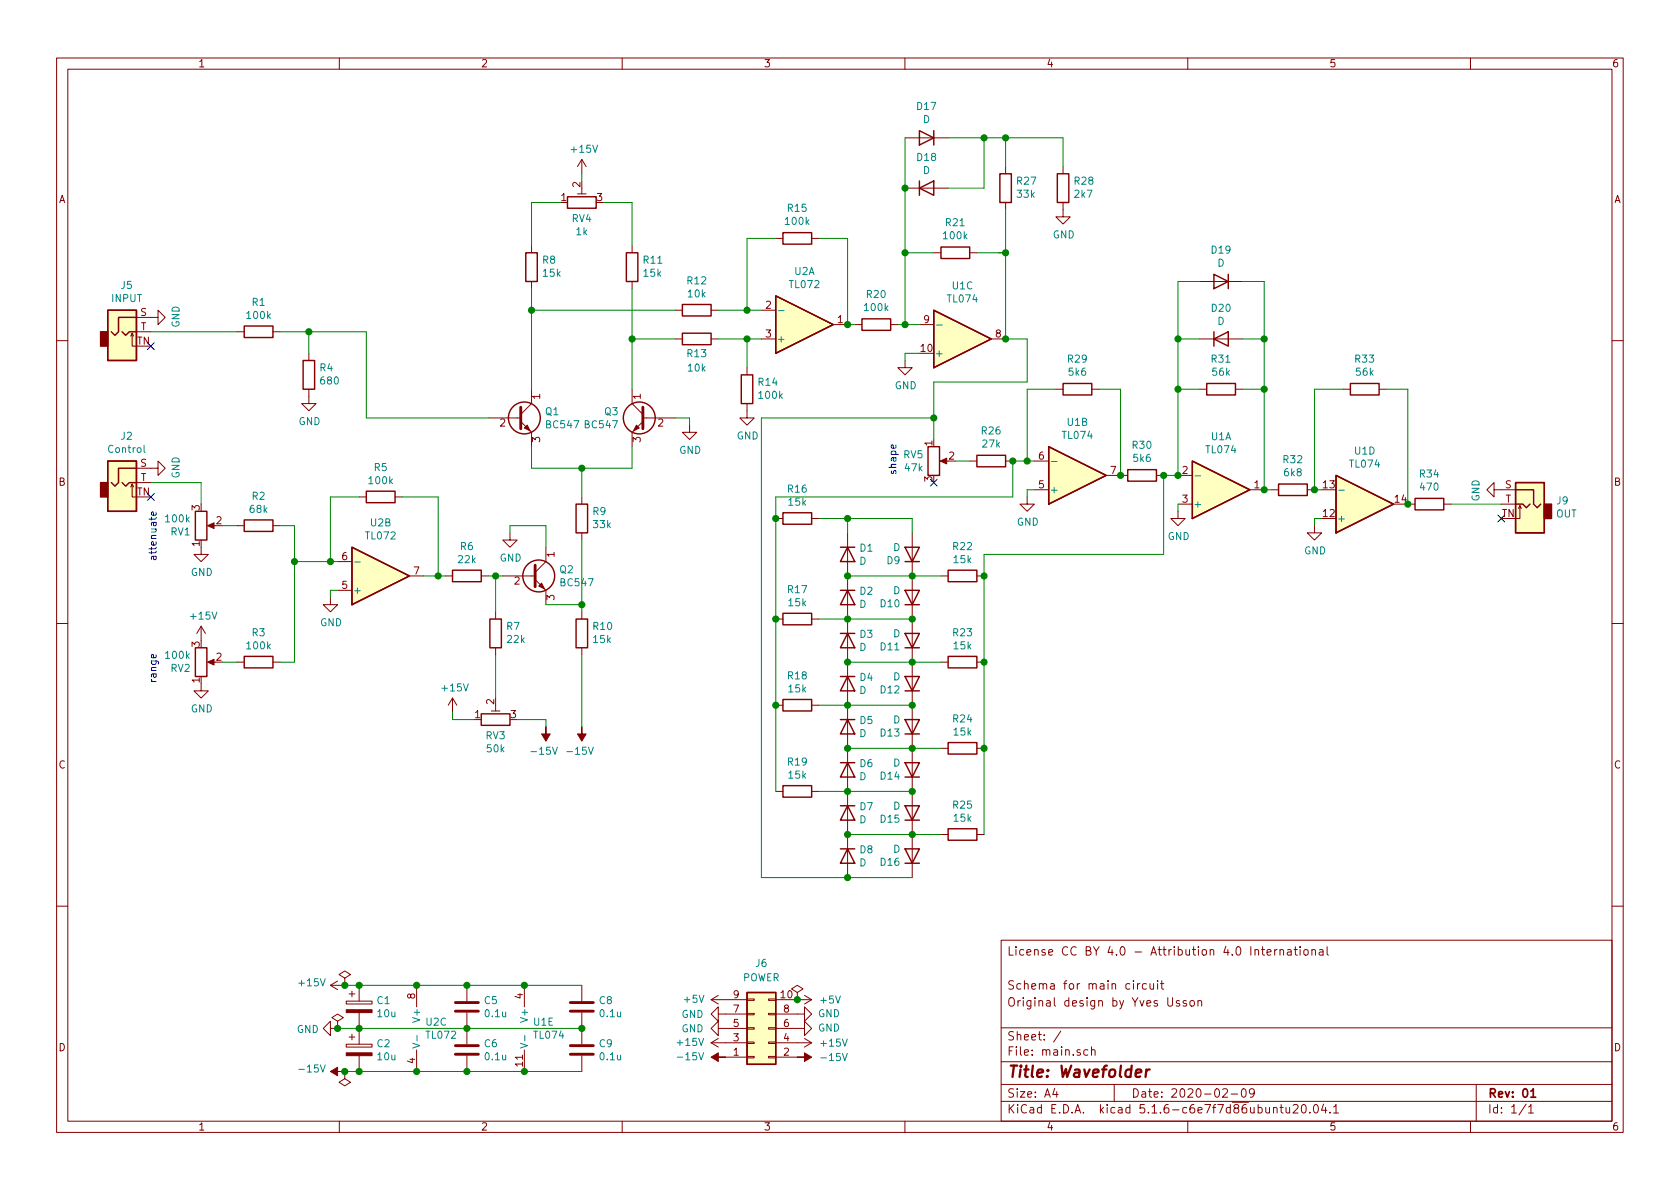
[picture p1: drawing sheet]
<svg xmlns="http://www.w3.org/2000/svg" width="297mm" height="210mm" viewBox="0 0 297 210" stroke-linecap="round" stroke-linejoin="round" font-family="sans-serif">
<g fill="none" stroke="#840000" stroke-width=".18">
<path d="M10 10.3h277v189.9h-277zM12 12.2h273v186.1h-273zM60 10.3v1.9M110 10.3v1.9M160 10.3v1.9M210 10.3v1.9M260 10.3v1.9M102.1 34.3h1.5M102.9 28.2l-.8 1.3M102.9 28.2v2.5M102.9 33.3v1M102.9 28.2l.7 1.3"/>
<path d="M160 33.3h7.6M160 24.4h7.6M177.8 29.5v1.2M177.8 35.8v1.3M188 35.8v2.5h1.2l-1.2 1.3-1.3-1.3h1.3M188 29.5v1.2M23.1 59.4l.3-.5v2.3h.7M23.4 58.9l.2 .5M24.1 56.1h3.8v-1.2l1.3 1.2-1.3 1.3v-1.3M24.1 58.7h2.6M41.9 58.7h1.3M48.3 58.7h1.2"/>
<path d="M94 43.4v1.3M94 49.8v1.2M111.8 43.4v1.3M111.8 49.8v1.2M119.4 54.9h1.2M119.4 59.9h1.2M125.7 54.9h1.3M125.7 59.9h1.3M134.6 54.9h2.6M134.6 59.9h2.6M137.2 42.2h1.2M143.5 42.2h1.3"/>
<path d="M147.3 57.4h2.6M151.1 57.4h1.3M157.5 57.4h1.2M162.6 57.4h2.5M165.1 44.7h1.3M171.4 44.7h1.3M175.3 59.9h2.5M212.1 59.9h7.6M212.1 49.8h7.6M10 60.2h2M54.6 68.8v2.6h1.3l-1.3 1.2-1.3-1.2h1.3M54.6 62.5v1.2"/>
<path d="M86.4 73.9h5.7M92.1 74.5l1.9 1.9v2.6M94 68.8v2.6l-1.9 1.9M111.8 68.8v2.6l1.9 1.9M113.7 74.5l-1.9 1.9v2.6M113.7 73.9h5.7M121.9 75.2v1.2h1.3l-1.3 1.3-1.3-1.3h1.3M132.1 71.4v2.5h1.2l-1.2 1.3-1.3-1.3h1.3M132.1 65v1.3M160 63.7v1.3h1.3l-1.3 1.3-1.3-1.3h1.3M186.7 68.8h1.3M193 68.8h1.3"/>
<path d="M212.1 68.8h1.3M218.4 68.8h1.3M237.5 68.8h1.3M243.8 68.8h1.3M285 60.2h2M23.1 86.1l.3-.5v2.3h.7M23.4 85.6l.2 .5M24.1 82.8h3.8v-1.3l1.3 1.3-1.3 1.3v-1.3M24.1 85.3h2.6M35.6 96.8v1.2h1.2l-1.2 1.3-1.3-1.3h1.3M37.1 93h1M41.9 93h1.3"/>
<path d="M48.3 93h1.2M59.7 99.3h2.5M63.5 87.9h1.3M69.8 87.9h1.3M90.2 94.2v1.3h1.2l-1.2 1.3-1.3-1.3h1.3M96.5 96.8v2.5l-1.9 1.9M102.9 87.9v1.2M102.9 94.2v1.3M137.2 91.7h1.2M143.5 91.7h1.3M149.9 94.2v61M161.3 94.2v61"/>
<path d="M166.6 81.5h1M171.4 81.5h1.3M177.8 81.5h1.3M181.6 87.9v1.2h1.3l-1.3 1.3-1.3-1.3h1.3M182.9 86.6h2.5M182.9 81.5h2.5M195.6 84.1h3.8M204.5 84.1h1.2M208.3 90.4v1.3h1.2l-1.2 1.3-1.3-1.3h1.3M208.3 84.1h2.5M208.3 89.1h2.5M221 86.6h2.5"/>
<path d="M224.8 86.6h1.3M231.1 86.6h1.3M232.4 93v1.2h1.3l-1.3 1.3-1.3-1.3h1.3M248.9 89.1h1.3M255.3 89.1h1.2M264.2 86.6v-1.3l-1.3 1.3 1.3 1.3v-1.3h3.8M265.4 89.1h2.6M268.7 89.4l-.2 .5M269 89.9l-.3-.5v2.3h-.7M10 110.3h2M35.6 110.7l-.8 1.3M35.6 110.7v2.6"/>
<path d="M35.6 110.7l.7 1.3M37.1 117.1h1M41.9 117.1h1.3M48.3 117.1h1.2M58.4 105.7v1.2h1.3l-1.3 1.3-1.3-1.3h1.3M59.7 104.4h2.5M72.4 101.8h2.5M78.7 101.8h1.3M85.1 101.8h1.3M87.6 108.2v1.3M87.6 114.5v1.3M88.9 101.8h5.7"/>
<path d="M94.6 102.5l1.9 1.9v2.5M102.9 108.2v1.3M102.9 114.5v1.3M137.2 109.5h1.2M143.5 109.5h1.3M166.4 101.8h1.2M166.4 117.1h1.2M172.7 101.8h1.3M172.7 117.1h1.3M285 110.3h2M35.6 120.9v1.3h1.2l-1.2 1.2-1.3-1.2h1.3M80 123.4l-.8 1.3"/>
<path d="M80 123.4v2.6M80 123.4l.8 1.3M86.9 125.7h1.5M87.6 124.7v1M137.2 124.7h1.2M137.2 139.9h1.2M143.5 124.7h1.3M143.5 139.9h1.3M166.4 132.3h1.2M172.7 132.3h1.3M166.4 147.6h1.2M172.7 147.6h1.3"/>
<path d="M10 160.2h2M58.4 174.2l1.3 .8M58.4 174.2h2.6M59.7 173.5l-1.3 .7M61 173l1-.7-1-.6-1.1 .6 1.1 .7v1.2M61 174.2h.1M61.2 177h4.6v.5h-4.6zM61.7 175.8h1M62.2 175.3v1M63.5 174.2v2.8M63.5 179.1v5.6M73.7 174.2v3.8"/>
<path d="M82.5 174.2v2.8M82.5 179.1v5.6M92.7 174.2v3.8M102.9 174.2v2.8M102.9 179.1v5.6M125.7 176.8l1.3 .7M125.7 176.8h6.4M127 179.3v-1.3l-1.3 1.3 1.3 1.3v-1.3h5.1M127 176l-1.3 .8M132.1 176.7h1.2v.2h-1.2zM132.1 179.2h1.2v.2h-1.2zM135.9 176.7h1.3v.2h-1.3z"/>
<path d="M135.9 179.2h1.3v.2h-1.3zM137.2 179.3h5v-1.3l1.3 1.3-1.3 1.3v-1.3M137.2 176.8h6.3M141 175.5l1-.6-1-.7-1 .7 1 .6v1.3M141 176.8h.1M142.2 176l1.3 .8M143.5 176.8l-1.3 .7M177 166.3h108v32h-108zM201.1 173.9v1M201.5 173.9l-.4 .3M202.7 174l-.4-.1-.3 .3 .1 .6h.6M203.3 173.9v.8a.37 .37 0 0 0 .7 .1"/>
<path d="M204 173.9v1M204.7 173.4v.2M204.7 173.9v1M205.2 173.9h.6M205.4 173.4v1.3l.4 .2M206.5 176.4v1.2l.3 .3 .5-.1v-1.4M208.5 177l-.3-.1-.2 .2 .1 .3 .4 .1v.3h-.5M209.8 177a.37 .37 0 0 0-.6 .1v.3l.6 .1v.1l-.2 .3-.4-.1M210.5 177.1l.2-.2 .4 .2 .1 .5-.2 .2-.3 .1-.2-.1zM211.8 177.1l.1-.1a.37 .37 0 0 1 .6 .1v.8M211.8 176.9v1M223 167.9h.6"/>
<path d="M223.2 167.4v1.3l.4 .2M224 168.4l.7-.1v-.3l-.5-.1-.2 .2 .1 .7h.6M225.4 167.9v1M225.8 167.9l-.4 .3M226.3 168l.2-.1 .4 .1v.9M226.3 167.9v1M227.7 168h.5l.1 .9M228.3 168.3h-.5l-.2 .2 .2 .4 .5-.1M228.8 167.9h.6M229 167.4v1.3l.4 .2M229.9 167.4v.2M229.9 167.9v1"/>
<path d="M230.6 168l.2-.1 .4 .1v.8l-.2 .1-.4-.1zM232 168l.2-.1 .3 .1 .1 .9M232 167.9v1M233.3 168h.6v.9M233.9 168.3h-.4l-.3 .2 .3 .4 .4-.1M234.6 167.4v1.3l.3 .2M285 160.2h2M58.4 181.9v-1.3l-1.3 1.3 1.3 1.2v-1.2h1.3M59.7 180.6l1-.6-1-.7-1 .7 1 .6v1.3M59.7 181.9h.1M60 198.3v1.9M61 189.5v1.2l1 .7-1 .6-1.1-.6 1.1-.7"/>
<path d="M61 189.5h.1M61.2 184.7h4.6v.5h-4.6zM61.7 183.4h1M62.2 182.9v1M63.5 186.7v2.8M73.7 185.7v3.8M82.5 186.7v2.8M92.7 185.7v3.8M102.9 186.7v2.8M110 198.3v1.9M125.7 184.4h6.4M125.7 184.4l1.3 .8"/>
<path d="M127 181.9v-1.3l-1.3 1.3 1.3 1.2v-1.2h5.1M127 183.6l-1.3 .8M128.3 186.9h3.8M132.1 184.3h1.2v.2h-1.2zM132.1 186.8h1.2v.3h-1.2zM132.1 181.7h1.2v.3h-1.2zM135.9 184.3h1.3v.2h-1.3zM135.9 186.8h1.3v.3h-1.3zM135.9 181.7h1.3v.3h-1.3zM137.2 181.9h5v-1.3l1.3 1.3-1.3 1.2v-1.2M137.2 184.4h6.3M137.2 186.9h3.8"/>
<path d="M142.2 183.6l1.3 .8M143.5 184.4l-1.3 .8M160 198.3v1.9M177 194.8h108M177 191.8h108M177 187.8h108M177 181.8h108M186.5 192.5l-.4 1h1M186.8 193v1M187.6 182.3l-1.3 2M192.3 185.7l-.4-.1-.3 .3 .1 .6 .2 .1 .4-.1M193 185.7l.2-.1 .3 .1 .1 .9"/>
<path d="M193 185.1v1.5M197 191.8v3M210 198.3v1.9M216.2 192.7l.2-.2h.4l.2 .5-.9 1h.9M217.7 193.5h1.1M219.6 192.7l.4-.2a.94 .94 0 0 1 0 1.5 .82 .82 0 0 1-.4-1.3zM221.8 193.2l-.3 .3h-.3l-.3-.3v-.4l.2-.2 .4-.1 .2 .2a1.13 1.13 0 0 1-.2 1.2l-.4 .1M225.2 196l.2-.2 .3 .1 .1 .9M226.3 195.8h.6M226.5 195.3v1.3l.4 .2M227.4 195.8l.1 .9 .3 .1 .2-.1M228 195.8v1"/>
<path d="M228.7 195.5l.2-.2h.3l.3 .5-.9 1h.9M230.2 195.5l.4-.2a.94 .94 0 0 1 0 1.5l-.5-.3v-.6zM231.6 196.7v.1M232.4 195.4l.2-.1a.8 .8 0 0 1 .5 .8 .8 .8 0 0 1-.5 .7 1 1 0 0 1-.2-1.4zM234 195.2l-.3 1.1h.9M234.4 195.8v1M235.2 196.7v.1M235.8 195.8l.4-.5v1.5M235.8 196.8h.9M260 198.3v1.9M261 191.8v6.5M269.8 195.2l-1.2 2"/>
<path d="M270.3 195.8l.4-.5v1.5M270.3 196.8h.8"/>
</g>
<path d="M270.7 193l.4-.5v1.5M270.7 194h.8" fill="none" stroke="#840000" stroke-width=".3"/>
<path d="M200.8 189.8l1-.2-.1-.4h-.7l-.2 1 .2 .2 .6-.1M202.7 189.1l-.2 1.3M203.3 189.1a.54 .54 0 0 0-.6 .4" fill="none" stroke="#840000" stroke-width=".41"/>
<g fill="none" stroke="#840000" stroke-width=".25">
<path d="M100.3 34.8h5.1v2h-5.1zM162.6 33.3l2.5-1.3v2.5zM162.6 23.1l2.5 1.3-2.5 1.2zM162.6 32v2.5M165.1 23.1v2.5M176.8 30.7h2v5.1h-2zM186.9 30.7h2.1v5.1h-2.1zM19 54.9h5.1v8.8h-5.1zM21.6 58.7l.6 .6 .7-.6h1.2M24.1 56.1h-3.1v2.6l-.7 .6-.6-.6M43.2 57.7h5.1v2h-5.1zM93 44.7h2v5.1h-2z"/>
<path d="M110.7 44.7h2.1v5.1h-2.1zM120.6 58.9h5.1v2.1h-5.1zM120.6 53.8h5.1v2.1h-5.1zM137.2 52.3l10.1 5.1-10.1 5.1zM138.4 41.1h5.1v2.1h-5.1zM152.4 56.4h5.1v2h-5.1zM165.1 54.9l10.2 5-10.2 5.1zM166.4 43.7h5v2h-5zM214.6 59.9l2.6-1.2v2.5zM214.6 48.5l2.6 1.3-2.6 1.2zM214.6 58.7v2.5M217.2 48.5v2.5"/>
<path d="M53.6 63.7h2v5.1h-2zM131.1 66.3h2v5.1h-2zM164.1 79h2v5.1h-2zM185.4 79l10.2 5.1-10.2 5zM188 67.8h5v2h-5zM213.4 67.8h5v2h-5zM238.8 67.8h5v2h-5zM19 81.5h5.1v8.9h-5.1zM21.6 85.3l.6 .7 .7-.7h1.2M24.1 82.8h-3.1v2.5l-.7 .7-.6-.7M34.5 90.4h2.1v5.1h-2.1zM43.2 91.9h5.1v2.1h-5.1z"/>
<path d="M62.2 96.8l10.2 5-10.2 5.1zM64.8 86.9h5v2h-5zM101.9 89.1h2v5.1h-2zM138.4 90.7h5.1v2h-5.1zM148.6 96.8h2.5M149.9 96.8l1.2 2.5h-2.5zM160 96.8h2.6l-1.3 2.5zM160 99.3h2.6M172.7 80.5h5.1v2h-5.1zM199.4 83.1h5.1v2h-5.1zM210.8 81.5l10.2 5.1-10.2 5.1zM226.1 85.6h5v2h-5z"/>
<path d="M236.2 84.1l10.2 5-10.2 5.1zM250.2 88.1h5.1v2.1h-5.1zM268 85.3h5v8.9h-5zM268 89.1h1.2l.7 .7 .6-.7M268 86.6h3.1v2.5l.7 .7 .6-.7M34.5 114.5h2.1v5.1h-2.1zM43.2 116.1h5.1v2h-5.1zM80 100.8h5.1v2.1h-5.1zM86.6 109.5h2v5h-2zM101.9 109.5h2v5h-2zM138.4 108.5h5.1v2h-5.1zM148.6 119.6h2.5"/>
<path d="M148.6 104.4h2.5M148.6 112h2.5M149.9 119.6l1.2 2.6h-2.5zM149.9 104.4l1.2 2.5h-2.5zM149.9 112l1.2 2.5h-2.5zM160 112h2.6l-1.3 2.5zM160 104.4h2.6l-1.3 2.5zM160 119.6h2.6l-1.3 2.6zM160 114.5h2.6M160 106.9h2.6M167.6 100.8h5.1v2.1h-5.1zM167.6 116.1h5.1v2h-5.1z"/>
<path d="M85.1 126.2h5.1v2.1h-5.1zM138.4 123.7h5.1v2h-5.1zM138.4 138.9h5.1v2.1h-5.1zM148.6 127.2h2.5M148.6 134.9h2.5M149.9 127.2l1.2 2.6h-2.5zM149.9 134.9l1.2 2.5h-2.5zM160 134.9h2.6l-1.3 2.5zM160 127.2h2.6l-1.3 2.6zM160 122.2h2.6M160 137.4h2.6M160 129.8h2.6"/>
<path d="M167.6 131.3h5.1v2h-5.1zM148.6 142.5h2.5M148.6 150.1h2.5M149.9 142.5l1.2 2.5h-2.5zM149.9 150.1l1.2 2.5h-2.5zM160 150.1h2.6l-1.3 2.5zM160 142.5h2.6l-1.3 2.5zM160 152.6h2.6M160 145h2.6M167.6 146.6h5.1v2h-5.1zM132.1 175.5h5.1v12.7h-5.1z"/>
<circle cx="92.7" cy="73.9" r="2.82"/>
<circle cx="113" cy="73.9" r="2.82"/>
<circle cx="95.2" cy="101.8" r="2.82"/>
</g>
<g fill="#ffffc2" stroke="#ffffc2" stroke-width=".18">
<path d="M137.2 52.3l10.1 5.1-10.1 5.1z"/>
<path d="M210.8 81.5l10.2 5.1-10.2 5.1z"/>
<path d="M62.2 96.8l10.2 5-10.2 5.1z"/>
<path d="M19 54.9h5.1v8.8h-5.1z"/>
<path d="M268 85.3h5v8.9h-5z"/>
<path d="M19 81.5h5.1v8.9h-5.1z"/>
<path d="M132.1 175.5h5.1v12.7h-5.1z"/>
<path d="M236.2 84.1l10.2 5-10.2 5.1z"/>
<path d="M165.1 54.9l10.2 5-10.2 5.1z"/>
<path d="M185.4 79l10.2 5.1-10.2 5z"/>
</g>
<path d="M137.6 54.9h1M165.6 57.5h1M25.5 78.7v1.1l.2 .2M62.7 99.4h1M185.9 81.6h1M211.3 84.1h1M236.7 86.7h1M72.9 184.5l1.3 .4-1.3 .4M73.7 183.1v1M92 184.5l1.3 .4-1.3 .4M92.8 183.1v1" fill="none" stroke="#008484" stroke-width=".18"/>
<path d="M92.1 72v3.8M113.7 72v3.8M94.6 99.9v3.9M80.5 178.8h4.1M80.5 177.3h4.1M100.8 178.8h4.1M100.8 177.3h4.1M80.5 186.4h4.1M80.5 184.9h4.1M100.8 186.4h4.1M100.8 184.9h4.1" fill="none" stroke="#840000" stroke-width=".51"/>
<g fill="#840000" stroke="#840000" stroke-width=".18">
<path d="M95.2 103.6l.6-.5 .5 1z"/>
<path d="M96.5 128.5v1.3h.8l-.8 1.3-.7-1.3h.7z"/>
<path d="M102.9 128.5v1.3h.7l-.7 1.3-.8-1.3h.8z"/>
<path d="M92.7 75.7l.5-.5 .5 1z"/>
<path d="M112.5 75.2l.5 .5-1 .5z"/>
<path d="M166.2 81.5l1.2-.5v1z"/>
<path d="M36.7 93l1.1-.5v1z"/>
<path d="M61.2 178.6h4.6v.5h-4.6z"/>
<path d="M58.4 189.5l1.3-.8v.8h1.3h-1.3v.7z"/>
<path d="M141 186.9h1.2v-.7l1.3 .7-1.3 .8v-.8z"/>
<path d="M36.7 117.1l1.1-.5v1z"/>
<path d="M125.7 186.9l1.3-.7v.7h1.3h-1.3v.8z"/>
<path d="M61.2 186.2h4.6v.5h-4.6z"/>
</g>
<g fill="#840000" stroke="#840000" stroke-width=".25">
<path d="M17.8 58.7h1.2v2.5h-1.2z"/>
<path d="M273 89.1h1.3v2.6h-1.3z"/>
<path d="M17.8 85.3h1.2v2.6h-1.2z"/>
</g>
<g fill="none" stroke="#008400" stroke-width=".18">
<path d="M99.1 35.8h-5.1v7.6M102.9 30.7v1.3M106.7 35.8h5.1v7.6M160 24.4v33M167.6 24.4h20.4v5.1M174 24.4v8.9h-6.4M177.8 37.1v22.8h3.8v7.7h-16.5v10.1M177.8 24.4v5.1M26.7 58.7h15.2M49.5 58.7h15.3v15.2h21.6M54.6 58.7v3.8M94 51v17.8"/>
<path d="M94 54.9h25.4M111.8 59.9h7.6M111.8 51v17.8M127 59.9h7.6M127 54.9h7.6M132.1 59.9v5.1M137.2 42.2h-5.1v12.7M144.8 42.2h5.1v15.2h1.2M158.7 57.4h3.9M160 44.7h5.1M172.7 44.7h5.1M208.3 59.9h3.8"/>
<path d="M212.1 49.8h-3.8v34.3h-2.6v13.9h-31.7v49.6M219.7 49.8h3.8v36.8h1.3M219.7 59.9h3.8M94 79v3.8h17.8v-3.8M119.4 73.9h2.5v1.3M162.6 62.5h-2.6v1.2M165.1 73.9h-30.5v81.3h26.7M186.7 68.8h-5.1v12.7M194.3 68.8h3.8v15.3M208.3 68.8h3.8M219.7 68.8h3.8M237.5 68.8h-5.1v17.8h1.3"/>
<path d="M245.1 68.8h3.8v20.3M26.7 85.3h8.9v3.8M39.4 93h2.5M49.5 93h2.6v24.1h-2.6M52.1 99.3h7.6M63.5 87.9h-5.1v11.4M71.1 87.9h6.4v13.9M90.2 94.2v-1.2h6.3v3.8M102.9 82.8v5.1M102.9 95.5v12.7M144.8 91.7h16.5v2.5M149.9 91.7v2.5"/>
<path d="M168.9 81.5h2.5M182.9 86.6h-1.3v1.3M182.9 81.5h-3.8v6.4h-41.9v52M208.3 89.1v1.3M233.7 91.7h-1.3v1.3M256.5 89.1h8.9M39.4 117.1h2.5M59.7 104.4h-1.3v1.3M74.9 101.8h3.8M86.4 101.8h2.5M87.6 101.8v6.4M87.6 115.8v7.6"/>
<path d="M96.5 106.9h6.4M102.9 115.8v12.7M144.8 109.5h16.5M149.9 101.8h16.5M149.9 117.1h16.5M80 126v1.2h3.8M91.4 127.2h5.1v1.3M144.8 124.7h16.5M144.8 139.9h16.5M149.9 132.3h16.5M149.9 147.6h16.5M61 174.2h41.9"/>
<path d="M59.7 181.9h43.2M61 189.5h41.9"/>
</g>
<path d="M158.4 78.7v.4l-.2 .2-.6-.1v-.5h.3l.1 .6M27.6 90.6v.3l-.2 .2h-.6v-.5l.3-.1 .1 .6M27.6 115.8v.3l-.2 .2h-.6v-.5l.3-.1 .1 .6" fill="none" stroke="#0000c2" stroke-width=".18"/>
<g fill="#008400" stroke="#008400" stroke-width=".25">
<circle cx="137.2" cy="124.7" r=".51"/>
<circle cx="208.3" cy="68.8" r=".51"/>
<circle cx="137.2" cy="109.5" r=".51"/>
<circle cx="205.7" cy="84.1" r=".51"/>
<circle cx="179.1" cy="81.5" r=".51"/>
<circle cx="77.5" cy="101.8" r=".51"/>
<circle cx="82.6" cy="174.2" r=".51"/>
<circle cx="174" cy="101.8" r=".51"/>
<circle cx="87.6" cy="101.8" r=".51"/>
<circle cx="52.1" cy="99.3" r=".51"/>
<circle cx="82.6" cy="181.9" r=".51"/>
<circle cx="198.1" cy="84.1" r=".51"/>
<circle cx="208.3" cy="84.1" r=".51"/>
<circle cx="149.9" cy="57.4" r=".51"/>
<circle cx="73.7" cy="174.2" r=".51"/>
<circle cx="73.7" cy="189.5" r=".51"/>
<circle cx="82.6" cy="189.5" r=".51"/>
<circle cx="223.5" cy="59.9" r=".51"/>
<circle cx="223.5" cy="86.6" r=".51"/>
<circle cx="58.4" cy="99.3" r=".51"/>
<circle cx="174" cy="117.1" r=".51"/>
<circle cx="92.7" cy="189.5" r=".51"/>
<circle cx="92.7" cy="174.2" r=".51"/>
<circle cx="160" cy="57.4" r=".51"/>
<circle cx="177.8" cy="59.9" r=".51"/>
<circle cx="141" cy="176.8" r=".51"/>
<circle cx="174" cy="132.3" r=".51"/>
<circle cx="102.9" cy="181.9" r=".51"/>
<circle cx="94" cy="54.9" r=".51"/>
<circle cx="137.2" cy="91.7" r=".51"/>
<circle cx="149.9" cy="101.8" r=".51"/>
<circle cx="161.3" cy="101.8" r=".51"/>
<circle cx="63.5" cy="174.2" r=".51"/>
<circle cx="161.3" cy="139.9" r=".51"/>
<circle cx="149.9" cy="139.9" r=".51"/>
<circle cx="63.5" cy="181.9" r=".51"/>
<circle cx="161.3" cy="124.7" r=".51"/>
<circle cx="160" cy="33.3" r=".51"/>
<circle cx="149.9" cy="124.7" r=".51"/>
<circle cx="161.3" cy="117.1" r=".51"/>
<circle cx="160" cy="44.7" r=".51"/>
<circle cx="161.3" cy="109.5" r=".51"/>
<circle cx="149.9" cy="109.5" r=".51"/>
<circle cx="111.8" cy="59.9" r=".51"/>
<circle cx="63.5" cy="189.5" r=".51"/>
<circle cx="149.9" cy="91.7" r=".51"/>
<circle cx="61" cy="189.5" r=".51"/>
<circle cx="132.1" cy="59.9" r=".51"/>
<circle cx="61" cy="174.2" r=".51"/>
<circle cx="232.4" cy="86.6" r=".51"/>
<circle cx="102.9" cy="106.9" r=".51"/>
<circle cx="223.5" cy="68.8" r=".51"/>
<circle cx="132.1" cy="54.9" r=".51"/>
<circle cx="149.9" cy="155.2" r=".51"/>
<circle cx="165.1" cy="73.9" r=".51"/>
<circle cx="208.3" cy="59.9" r=".51"/>
<circle cx="102.9" cy="82.8" r=".51"/>
<circle cx="59.7" cy="181.9" r=".51"/>
<circle cx="174" cy="24.4" r=".51"/>
<circle cx="181.6" cy="81.5" r=".51"/>
<circle cx="149.9" cy="117.1" r=".51"/>
<circle cx="149.9" cy="147.6" r=".51"/>
<circle cx="177.8" cy="44.7" r=".51"/>
<circle cx="161.3" cy="147.6" r=".51"/>
<circle cx="248.9" cy="89.1" r=".51"/>
<circle cx="54.6" cy="58.7" r=".51"/>
<circle cx="149.9" cy="132.3" r=".51"/>
<circle cx="161.3" cy="132.3" r=".51"/>
<circle cx="177.8" cy="24.4" r=".51"/>
</g>
<path d="M26.1 60.6l1.2 1.2M27.3 60.6l-1.2 1.2M26.1 87.3l1.2 1.2M27.3 87.3l-1.2 1.2M164.5 84.7l1.2 1.2M165.7 84.7l-1.2 1.2M264.8 91.1l1.2 1.2M266 91.1l-1.2 1.2" fill="none" stroke="#000084" stroke-width=".18"/>
<text font-size="2.8" fill="#840000" x="178" y="190.5">Title: Wavefolder</text>
<g font-size="2.1" fill="#840000">
<text x="178" y="169">License CC BY 4.0 - Attribution 4.0 International</text>
<text x="178" y="178">Original design by Yves Usson</text>
<text x="178" y="175">Schema for main circuit</text>
<text x="178" y="184">Sheet: /</text>
<text x="178" y="186.7">File: main.sch</text>
<text x="178" y="196.9">KiCad E.D.A. kicad 5.1.6-c6e7f7d86ubuntu20.04.1</text>
<text x="178" y="194.1">Size: A4</text>
<text x="200" y="194.1">Date: 2020-02-09</text>
<text x="263" y="194.1">Rev: 01</text>
<text x="263" y="196.9">Id: 1/1</text>
</g>
<g font-size="1.8" fill="#840000">
<text x="35" y="11.9">1</text>
<text x="85" y="11.9">2</text>
<text x="135" y="11.9">3</text>
<text x="185" y="11.9">4</text>
<text x="235" y="11.9">5</text>
<text x="285" y="11.9">6</text>
<text x="10.4" y="35.9">A</text>
<text x="99.2" y="35.6">1</text>
<text x="102.6" y="33.1" transform="rotate(-90 102.6 33.1)">2</text>
<text x="105.6" y="35.6">3</text>
<text x="285.4" y="35.9">A</text>
<text x="24.8" y="55.9">S</text>
<text x="24.9" y="58.4">T</text>
<text x="135.4" y="54.6">2</text>
<text x="135.4" y="59.7">3</text>
<text x="148.1" y="57.1">1</text>
<text x="163.3" y="57.1">9</text>
<text x="176" y="59.7">8</text>
<text x="24.2" y="61">TN</text>
<text x="162.9" y="62.2">10</text>
<text x="95.5" y="70.6" transform="rotate(-90 95.5 70.6)">1</text>
<text x="113.3" y="70.6" transform="rotate(-90 113.3 70.6)">1</text>
<text x="88.4" y="75.4">2</text>
<text x="116.4" y="75.4">2</text>
<text x="24.8" y="82.5">S</text>
<text x="95.5" y="78.2" transform="rotate(-90 95.5 78.2)">3</text>
<text x="113.3" y="78.2" transform="rotate(-90 113.3 78.2)">3</text>
<text x="164.8" y="78.8" transform="rotate(-90 164.8 78.8)">1</text>
<text x="167.8" y="81.3">2</text>
<text x="183.7" y="81.3">6</text>
<text x="196.4" y="83.8">7</text>
<text x="209.1" y="83.8">2</text>
<text x="10.4" y="85.9">B</text>
<text x="24.2" y="87.6">TN</text>
<text x="24.9" y="85.1">T</text>
<text x="164.8" y="85.2" transform="rotate(-90 164.8 85.2)">3</text>
<text x="183.7" y="86.4">5</text>
<text x="209.1" y="88.9">3</text>
<text x="221.8" y="86.4">1</text>
<text x="234" y="86.4">13</text>
<text x="246.7" y="88.9">14</text>
<text x="266.1" y="86.4">S</text>
<text x="266.2" y="88.9">T</text>
<text x="285.4" y="85.9">B</text>
<text x="35.3" y="90.3" transform="rotate(-90 35.3 90.3)">3</text>
<text x="38.3" y="92.7">2</text>
<text x="234" y="91.4">12</text>
<text x="265.5" y="91.4">TN</text>
<text x="35.3" y="96.6" transform="rotate(-90 35.3 96.6)">1</text>
<text x="60.5" y="99.1">6</text>
<text x="73.2" y="101.6">7</text>
<text x="98" y="98.5" transform="rotate(-90 98 98.5)">1</text>
<text x="60.5" y="104.1">5</text>
<text x="91" y="103.4">2</text>
<text x="98" y="106.1" transform="rotate(-90 98 106.1)">3</text>
<text x="35.3" y="114.4" transform="rotate(-90 35.3 114.4)">3</text>
<text x="38.3" y="116.8">2</text>
<text x="35.3" y="120.7" transform="rotate(-90 35.3 120.7)">1</text>
<text x="87.4" y="124.6" transform="rotate(-90 87.4 124.6)">2</text>
<text x="84" y="127">1</text>
<text x="90.3" y="127">3</text>
<text x="10.4" y="135.9">C</text>
<text x="285.4" y="135.9">C</text>
<text x="73.4" y="176.6" transform="rotate(-90 73.4 176.6)">8</text>
<text x="92.5" y="176.6" transform="rotate(-90 92.5 176.6)">4</text>
<text x="129.7" y="179.1">7</text>
<text x="129.7" y="176.5">9</text>
<text x="138.1" y="176.5">10</text>
<text x="138.6" y="179.1">8</text>
<text x="10.4" y="185.9">D</text>
<text x="129.7" y="184.1">3</text>
<text x="129.7" y="181.6">5</text>
<text x="138.6" y="184.1">4</text>
<text x="138.6" y="181.6">6</text>
<text x="285.4" y="185.9">D</text>
<text x="73.4" y="188.1" transform="rotate(-90 73.4 188.1)">4</text>
<text x="92.5" y="188.5" transform="rotate(-90 92.5 188.5)">11</text>
<text x="129.7" y="186.7">1</text>
<text x="138.6" y="186.7">2</text>
<text x="35" y="199.9">1</text>
<text x="85" y="199.9">2</text>
<text x="135" y="199.9">3</text>
<text x="185" y="199.9">4</text>
<text x="235" y="199.9">5</text>
<text x="285" y="199.9">6</text>
</g>
<g font-size="1.8" fill="#008484">
<text x="162.2" y="19.5">D17</text>
<text x="163.2" y="21.8">D</text>
<text x="101.2" y="27">+15V</text>
<text x="162.2" y="28.5">D18</text>
<text x="163.2" y="30.8">D</text>
<text x="179.9" y="32.7">R27</text>
<text x="179.9" y="35">33k</text>
<text x="190" y="32.7">R28</text>
<text x="190.1" y="35">2k7</text>
<text x="101.2" y="39.3">RV4</text>
<text x="101.9" y="41.6">1k</text>
<text x="139" y="39.8">100k</text>
<text x="139.3" y="37.5">R15</text>
<text x="167.3" y="40">R21</text>
<text x="96" y="46.6">R8</text>
<text x="113.8" y="46.6">R11</text>
<text x="166.9" y="42.3">100k</text>
<text x="186.1" y="42.2">GND</text>
<text x="214.2" y="44.9">D19</text>
<text x="215.3" y="47.2">D</text>
<text x="19.8" y="53.4">INPUT</text>
<text x="21.4" y="51.1">J5</text>
<text x="96.1" y="48.9">15k</text>
<text x="113.9" y="48.9">15k</text>
<text x="121.6" y="50.3">R12</text>
<text x="121.7" y="52.6">10k</text>
<text x="139.7" y="50.9">TL072</text>
<text x="140.5" y="48.6">U2A</text>
<text x="153.3" y="52.7">R20</text>
<text x="167.6" y="53.5">TL074</text>
<text x="168.4" y="51.2">U1C</text>
<text x="31.7" y="58" transform="rotate(-90 31.7 58)">GND</text>
<text x="43.8" y="56.4">100k</text>
<text x="44.6" y="54.1">R1</text>
<text x="153" y="55">100k</text>
<text x="214.3" y="55.1">D20</text>
<text x="215.3" y="57.4">D</text>
<text x="56.6" y="65.7">R4</text>
<text x="121.6" y="63.2">R13</text>
<text x="121.7" y="65.7">10k</text>
<text x="137.3" y="60.6">+</text>
<text x="165.2" y="63.1">+</text>
<text x="188.8" y="64.1">R29</text>
<text x="214.2" y="64.1">R31</text>
<text x="239.6" y="64.1">R33</text>
<text x="56.8" y="68">680</text>
<text x="134.1" y="68.2">R14</text>
<text x="134.3" y="70.5">100k</text>
<text x="158.2" y="68.8">GND</text>
<text x="189" y="66.4">5k6</text>
<text x="214.4" y="66.4">56k</text>
<text x="239.8" y="66.4">56k</text>
<text x="21.4" y="77.8">J2</text>
<text x="52.8" y="75.2">GND</text>
<text x="96.5" y="73.4">Q1</text>
<text x="96.7" y="75.7">BC547</text>
<text x="103.5" y="75.7">BC547</text>
<text x="106.9" y="73.4">Q3</text>
<text x="130.3" y="77.7">GND</text>
<text x="173.6" y="76.8">R26</text>
<text x="188" y="77.6">TL074</text>
<text x="188.7" y="75.3">U1B</text>
<text x="214.1" y="77.8">U1A</text>
<text x="19.3" y="80.1">Control</text>
<text x="66.2" y="83.3">R5</text>
<text x="120.1" y="80.3">GND</text>
<text x="159.8" y="81">RV5</text>
<text x="160.1" y="83.4">47k</text>
<text x="173.8" y="79.1">27k</text>
<text x="200.3" y="79.4">R30</text>
<text x="200.5" y="81.7">5k6</text>
<text x="213.4" y="80.2">TL074</text>
<text x="226.9" y="81.9">R32</text>
<text x="238.8" y="82.7">TL074</text>
<text x="239.5" y="80.4">U1D</text>
<text x="31.7" y="84.6" transform="rotate(-90 31.7 84.6)">GND</text>
<text x="44.6" y="88.4">R2</text>
<text x="65.4" y="85.6">100k</text>
<text x="139.3" y="87.1">R16</text>
<text x="139.5" y="89.4">15k</text>
<text x="185.5" y="87.2">+</text>
<text x="210.9" y="89.8">+</text>
<text x="227.1" y="84.2">6k8</text>
<text x="251.1" y="84.4">R34</text>
<text x="251.2" y="86.8">470</text>
<text x="261.6" y="88.7" transform="rotate(-90 261.6 88.7)">GND</text>
<text x="275.3" y="89.2">J9</text>
<text x="29.4" y="92.4">100k</text>
<text x="30.2" y="94.7">RV1</text>
<text x="44.2" y="90.7">68k</text>
<text x="64.8" y="95.4">TL072</text>
<text x="65.6" y="93.1">U2B</text>
<text x="104.9" y="91.1">R9</text>
<text x="105" y="93.4">33k</text>
<text x="179.8" y="93">GND</text>
<text x="206.5" y="95.5">GND</text>
<text x="236.3" y="92.3">+</text>
<text x="275.1" y="91.5">OUT</text>
<text x="33.7" y="101.8">GND</text>
<text x="81.1" y="99.6">22k</text>
<text x="81.4" y="97.3">R6</text>
<text x="88.3" y="99.3">GND</text>
<text x="99" y="101.4">Q2</text>
<text x="151.9" y="99.9">D</text>
<text x="152.1" y="97.6">D1</text>
<text x="156.8" y="99.8">D9</text>
<text x="157.9" y="97.5">D</text>
<text x="168.6" y="97.3">R22</text>
<text x="168.7" y="99.6">15k</text>
<text x="230.6" y="98">GND</text>
<text x="62.4" y="105">+</text>
<text x="99.2" y="103.7">BC547</text>
<text x="139.3" y="104.9">R17</text>
<text x="139.5" y="107.2">15k</text>
<text x="151.9" y="107.5">D</text>
<text x="152.1" y="105.2">D2</text>
<text x="155.7" y="107.4">D10</text>
<text x="157.9" y="105.1">D</text>
<text x="33.9" y="109.6">+15V</text>
<text x="44.6" y="112.5">R3</text>
<text x="56.6" y="110.7">GND</text>
<text x="89.6" y="111.4">R7</text>
<text x="89.7" y="113.7">22k</text>
<text x="104.9" y="111.4">R10</text>
<text x="105" y="113.7">15k</text>
<text x="152.1" y="112.8">D3</text>
<text x="157.9" y="112.7">D</text>
<text x="168.6" y="112.5">R23</text>
<text x="29.4" y="116.5">100k</text>
<text x="30.2" y="118.8">RV2</text>
<text x="43.8" y="114.8">100k</text>
<text x="151.9" y="115.1">D</text>
<text x="155.7" y="115">D11</text>
<text x="168.7" y="114.8">15k</text>
<text x="33.7" y="126">GND</text>
<text x="78.3" y="122.3">+15V</text>
<text x="139.3" y="120.1">R18</text>
<text x="139.5" y="122.4">15k</text>
<text x="151.9" y="122.7">D</text>
<text x="152.1" y="120.4">D4</text>
<text x="155.7" y="122.6">D12</text>
<text x="157.9" y="120.3">D</text>
<text x="85.9" y="130.7">RV3</text>
<text x="151.9" y="130.3">D</text>
<text x="152.1" y="128">D5</text>
<text x="155.7" y="130.2">D13</text>
<text x="157.9" y="127.9">D</text>
<text x="168.6" y="127.8">R24</text>
<text x="168.7" y="130.1">15k</text>
<text x="86.2" y="133">50k</text>
<text x="94.3" y="133.5">-15V</text>
<text x="100.6" y="133.5">-15V</text>
<text x="139.3" y="135.4">R19</text>
<text x="139.5" y="137.7">15k</text>
<text x="151.9" y="138">D</text>
<text x="152.1" y="135.7">D6</text>
<text x="155.7" y="137.9">D14</text>
<text x="157.9" y="135.6">D</text>
<text x="152.1" y="143.3">D7</text>
<text x="157.9" y="143.2">D</text>
<text x="168.6" y="143">R25</text>
<text x="151.9" y="145.6">D</text>
<text x="155.7" y="145.5">D15</text>
<text x="168.7" y="145.3">15k</text>
<text x="151.9" y="153.2">D</text>
<text x="152.1" y="150.9">D8</text>
<text x="155.7" y="153.1">D16</text>
<text x="157.9" y="150.8">D</text>
<text x="131.3" y="173.5">POWER</text>
<text x="133.7" y="171">J6</text>
<text x="53" y="174.4">+15V</text>
<text x="66.7" y="177.6">C1</text>
<text x="66.8" y="179.9">10u</text>
<text x="85.7" y="177.6">C5</text>
<text x="85.9" y="179.9">0.1u</text>
<text x="106" y="177.6">C8</text>
<text x="106.2" y="179.9">0.1u</text>
<text x="121.1" y="177.3">+5V</text>
<text x="144.6" y="179.9">GND</text>
<text x="145.2" y="177.5">+5V</text>
<text x="52.5" y="182.7">GND</text>
<text x="66.7" y="185.2">C2</text>
<text x="74.3" y="180.4" transform="rotate(-90 74.3 180.4)">V+</text>
<text x="75.4" y="181.4">U2C</text>
<text x="75.5" y="183.7">TL072</text>
<text x="85.7" y="185.2">C6</text>
<text x="93.3" y="180.4" transform="rotate(-90 93.3 180.4)">V+</text>
<text x="94.4" y="181.4">U1E</text>
<text x="94.5" y="183.7">TL074</text>
<text x="106" y="185.2">C9</text>
<text x="119.9" y="185">+15V</text>
<text x="120.5" y="182.5">GND</text>
<text x="120.5" y="180">GND</text>
<text x="144.6" y="182.4">GND</text>
<text x="145.3" y="185.1">+15V</text>
<text x="53.2" y="189.7">-15V</text>
<text x="66.8" y="187.5">10u</text>
<text x="85.9" y="187.5">0.1u</text>
<text x="106.2" y="187.5">0.1u</text>
<text x="120.1" y="187.5">-15V</text>
<text x="145.5" y="187.6">-15V</text>
</g>
<g font-size="1.8" fill="#0000c2">
<text x="158.5" y="84.1" transform="rotate(-90 158.5 84.1)">shape</text>
<text x="27.7" y="99.3" transform="rotate(-90 27.7 99.3)">attenuate</text>
<text x="27.7" y="120.9" transform="rotate(-90 27.7 120.9)">range</text>
</g>
</svg>
